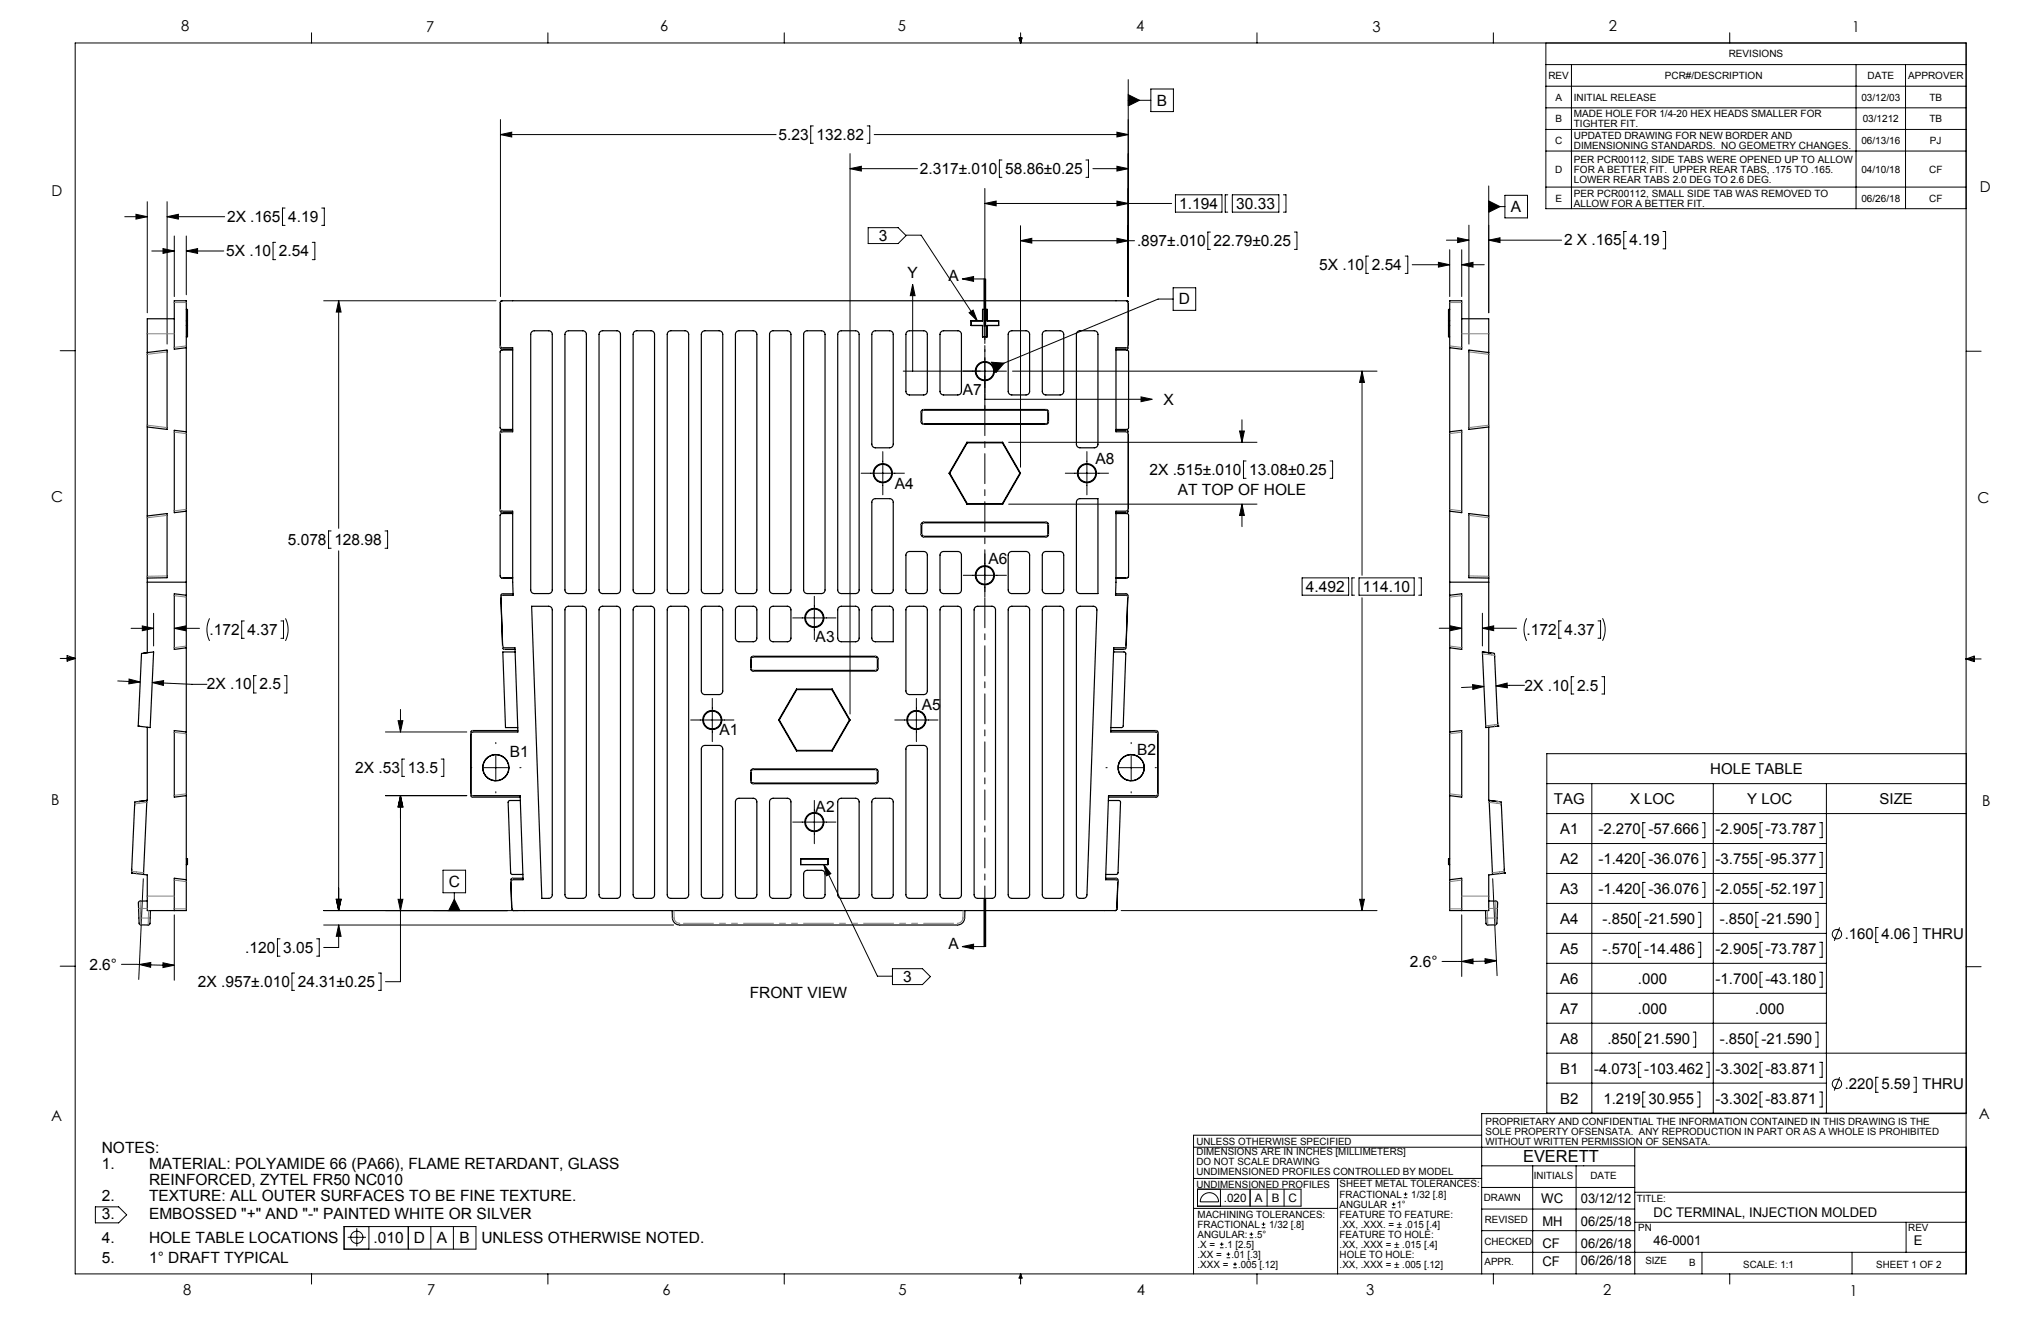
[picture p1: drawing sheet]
<svg xmlns="http://www.w3.org/2000/svg" width="432mm" height="279mm" viewBox="0 0 432 279" stroke-linecap="round" stroke-linejoin="round" font-family="sans-serif">
<g fill="none" stroke="#000" stroke-width=".21">
<path d="M15.9 9.1h400.1v260.3h-400.1zM65.9 6.9v2.2M115.9 6.9v2.2M165.9 6.9v2.2M215.6 8h.6l-.3 1.1zM215.7 8l.2 1.1M215.9 6.9v2.2M216 8l-.1 1.1M238.7 16.8v45.9M243.5 18.8h4.8v4.8h-4.8zM265.9 6.9v2.2M315.9 6.9v2.2"/>
<path d="M327.1 9.1v35h88.9M327.1 13.7h88.9M327.1 18.2h88.9M332.5 13.7v30.4M365.9 6.9v2.2M392.7 13.7v30.4M403.1 13.7v30.4M105.9 25.3v37.4M105.9 28.5h58.3M105.9 28.5l2.4-.5v1zM172.1 26.6h-.6v3.7h.6M179.8 35.7l2.4-.5v1z"/>
<path d="M179.8 32.5v118.5M179.8 35.7h14.3M183.5 26.6h.5v3.7h-.5M184.9 28.5h53.8M208.4 39.9v32.8M212 33.8h-.6v3.7h.6M229.7 33.8h.6v3.7h-.6M231.2 35.7h7.5M236.3 28l2.4 .5-2.4 .5zM236.3 35.2l2.4 .5-2.4 .5zM238.7 20l2.4 1.2-2.4 1.2zM238.7 21.2h4.8"/>
<path d="M315 39.3v26.9M327.1 22.8h88.9M327.1 27.4h88.9M327.1 32h88.9M327.1 39.6h88.9M26.4 45.8h4.8M28.8 45.3l2.4 .5-2.4 .5zM31.2 42.7v23.5M32.1 53.1h4.8M34.5 52.6l2.4 .5-2.4 .5zM35.3 42.7v30.1M35.3 45.8h12.2"/>
<path d="M35.3 45.8l2.4-.5v1zM36.9 49.9v12.8M39.4 49.9v12.4M39.4 53.1h7.9M39.4 53.1l2.4-.5v1zM58.3 51.3h-.5v3.6h.5M60.3 44h-.5v3.7h.5M66.1 51.3h.5v3.6h-.5M68.1 44h.5v3.7h-.5M183.7 48.2h6.3l1.7 1.6-1.7 1.7h-6.3zM191.7 49.7h3.2l11.9 18.2M203.6 59l2.4-.5v1z"/>
<path d="M203.6 59h4.8M208.2 59v10M208.4 43h39.5M208.4 43l2.3-.5v1zM208.5 59v10M215.9 50.9l2.4-.5v1zM215.9 47.7v51.1M215.9 50.9h24.1M236.3 50.4l2.4 .5-2.4 .5zM236.3 42.5l2.4 .5-2.4 .5zM248.7 41.2h9.8v3.7h-9.8zM256.1 49.1h-.6v3.6h.6"/>
<path d="M259.8 41.2h-.6v3.7h.6M260.7 41.2h9.9v3.7h-9.9zM271.5 41.2h.6v3.7h-.6M273.8 49.1h.6v3.6h-.6M289.5 54.2h-.5v3.6h.5M297.3 54.2h.5v3.6h-.5M298.8 56h7.9M304.3 55.5l2.4 .5-2.4 .5zM306 50.8h4.8M306.7 52.8v9.9M308.4 50.3l2.4 .5-2.4 .5zM309.2 56l2.4-.5v1z"/>
<path d="M309.2 52.8v9.9M309.2 56h4.8M310.8 47.6v25.2M315 50.8l2.3-.5v1zM315 50.8h15.4M315 42.5l2.3 1.2-2.3 1.2zM315 43.7h3.4M318.4 41.3h4.8v4.8h-4.8zM344.1 49h-.6v3.6h.6M351.8 49h.6v3.6h-.6M12.7 74.2h3.2M68.5 63.6h36.4"/>
<path d="M71.7 63.6l.5 2.4h-1.1zM71.7 63.6v48.1M193.1 62.5v16M193.1 60.1l.5 2.4h-1zM205 66.1l.9-.5 .9 2.3zM208.4 73.9v12.6M209.8 76.6l2.6 .2-1.7 2zM212.9 78.5h-21.8M214.2 78.5h77.1M248.2 63.3h-3.2l-34.8 14.4M248.2 60.9h4.8v4.7h-4.8zM288.2 78.5v43.2"/>
<path d="M288.2 78.5l.5 2.4h-1.1zM416 74.3h3.1M186.8 95.5v9.2M208.4 84.5h33M213.4 93.5h52.5M229.9 95.5v9.2M241.4 83.9l2.4 .6-2.4 .5zM262.2 91.2h1.1l-.5 2.3zM262.8 88.8v4.7M263.6 97.5h-.5v3.7h.5M281.4 97.5h.5v3.7h-.5M70.1 112.3h-.6v3.7h.6"/>
<path d="M71.7 116.5v76.1M81.5 112.3h.5v3.7h-.5M182.2 100.1h9.1M208.4 117.1v9.2M213.4 106.6h52.5M225.4 100.1h9.1M262.8 106.6v4.8M262.8 106.6l.5 2.4h-1.1zM12.7 139.3h3.2M14.2 139l1.7 .3M14.2 138.7l1.7 .6-1.7 .5zM15.9 139.3l-1.7 .2"/>
<path d="M27.7 132.9h4.8M30.1 132.4l2.4 .5-2.4 .5zM32.5 129.7v6.9M36.9 132.9h5.3M36.9 132.9l2.4-.5v1zM44.3 130.8a5.3 5.3 0 0 0 0 4.8M51.7 131.3h-.6v3.7h.6M59.4 131.3h.6v3.7h-.6M60.4 130.8a5.3 5.3 0 0 1 0 4.8M167.7 130.7h9.2M172.3 126.1v9.2M203.8 121.7h9.1"/>
<path d="M275.5 122.2h9.8v3.7h-9.8zM286.6 122.2h-.6v3.7h.6M287.5 122.2h11.7v3.7h-11.7zM288.2 126.4v66.2M300.1 122.2h.6v3.7h-.6M304.5 132.9h4.7M306.9 132.4l2.3 .5-2.3 .5zM313.6 129.7v6.9M313.6 132.9h7.3M313.6 132.9l2.4-.5v1zM323 130.8a5.3 5.3 0 0 0 0 4.7M330.3 131.3h-.5v3.7h.5"/>
<path d="M338.1 131.3h.5v3.7h-.5M339 130.8a5.3 5.3 0 0 1 0 4.7M416 139.4h3.1M416 139.4l1.7-.6v1.1zM416 139.4l1.7 .2M417.7 139.1l-1.7 .3M24.9 144l4.8 .2M27.3 143.6l2.4 .6-2.4 .4zM32.2 144.4l2.4-.4v1zM32.2 144.4l11.6 .3M54.2 142.9h-.5v3.7h.5M60.1 142.9h.6v3.7h-.6"/>
<path d="M81.6 154.8h17.1M84.2 152.4h1l-.5 2.4zM84.7 150.1v4.7M104.9 157v.3M104.9 159.8v5.1M146.1 152.3h9.2M150.7 147.7v9.2M189.3 152.3h9.1M193.9 147.7v9.2M239.3 157v.3M239.3 159.8v5.1M311.5 144.8l2.5 .4-2.4 .6z"/>
<path d="M314 145.2l-4.8 .2M316.5 145.1l2.4-.6v1zM322.5 145l-6 .1M327.2 159.4h88.8v76h-88.8zM333 143.1h-.6v3.7h.6M338.9 143.1h.5v3.7h-.5M81.6 168.3h17.1M84.7 168.3l.5 2.4h-1zM84.7 168.3v39.3h-3.1M85.6 160.5h-.6v3.7h.6M93.3 160.5h.6v3.7h-.6M99.6 162.4h.2"/>
<path d="M102.4 162.4h5M104.9 167.4v.3M110 162.4h.2M167.7 173.9h9.2M172.3 169.3v9.1M234 162.4h.2M236.8 162.4h5.1M239.3 167.4v.3M244.4 162.4h.2M327.2 165.7h88.8M327.2 178.4h59.2M327.2 172.1h88.8"/>
<path d="M336.8 165.7v69.7M348.1 174h-.6v3.2h.6M360.2 174h.5v3.2h-.5M362.5 165.7v69.7M372.9 174h-.5v3.2h.5M385 174h.5v3.2h-.5M386.4 165.7v69.7M30.3 185.9l-.9 21.3M36.9 193.5v13.8M59.2 198.6h-.5v3.6h.5M67 198.6h.5v3.6h-.5M68.5 195.6h74"/>
<path d="M71.1 190.2h1.1l-.5 2.4zM71.7 195.6l.5 2.4h-1.1zM71.7 195.6v4.8h-3.2M84.2 190.2h1l-.5 2.4zM93.7 184.1h4.8v4.7h-4.8zM96.1 190.2l1.2 2.4h-2.4zM96.1 188.8v3.8M109.6 192.6h-41.1M174.3 182.9l11.3 23.6h3.2M174.3 182.9l1.5 1.9-.9 .4zM208.2 190.2v10M208.4 190.2v10h-4.8"/>
<path d="M208.5 190.2v10zM237.2 192.6h54.1M287.6 190.2h1.1l-.5 2.4zM309.2 193.5v13M315.8 185.9l.9 20.5M327.2 184.7h59.2M327.2 191.1h59.2M327.2 197.4h59.2M347.2 193h-.5v3.1h.5M347.2 199.3h-.5v3.2h.5M348.1 180.3h-.6v3.2h.6M348.1 186.6h-.6v3.2h.6"/>
<path d="M359.3 193h.5v3.1h-.5M359.3 199.3h.5v3.2h-.5M360.2 180.3h.5v3.2h-.5M360.2 186.6h.5v3.2h-.5M372 193h-.5v3.1h.5M372.9 180.3h-.5v3.2h.5M372.9 186.6h-.5v3.2h.5M372.9 199.3h-.5v3.2h.5M384.1 193h.5v3.1h-.5M385 180.3h.5v3.2h-.5M385 186.6h.5v3.2h-.5M385 199.3h.5v3.2h-.5"/>
<path d="M389.2 196.2l-1.1 2.8M397.4 196.2h-.6v3.2h.6M404.9 196.2h.5v3.2h-.5M12.7 204.4h3.2M25.7 204h3.8M29.5 204l2.4-.4v1zM29.5 204l7.4 .2M34.5 203.6l2.4 .6-2.4 .4zM62.3 205.8h-.5v3.7h.5M80.1 205.8h.5v3.7h-.5M188.8 204.9h6.4l1.6 1.7-1.6 1.6h-6.4zM203.6 200.2l2.4-.5v1z"/>
<path d="M305.1 203.4h4.1M309.2 203.4l2.4-.6v1zM314.2 202.8l2.4 .4-2.4 .6zM316.6 203.2l-7.4 .2M327.2 203.8h59.2M327.2 210.1h59.2M327.2 216.4h59.2M347.2 218.3h-.5v3.2h.5M358.2 218.3h.5v3.2h-.5M372 218.3h-.5v3.2h.5M372.9 205.6h-.5v3.2h.5M384.1 218.3h.5v3.2h-.5"/>
<path d="M385 205.6h.5v3.2h-.5M416 204.5h3.1M327.2 222.8h88.8M327.2 229.1h59.2M347.2 224.7h-.5v3.2h.5M348.1 231h-.6v3.1h.6M359.1 231h.5v3.1h-.5M361 224.7h.6v3.2h-.6M372.9 224.7h-.5v3.2h.5M372.9 231h-.5v3.1h.5M385 224.7h.5v3.2h-.5M385 231h.5v3.1h-.5"/>
<path d="M389.2 227.8l-1.1 2.9M397.4 227.9h-.6v3.1h.6M404.9 227.9h.5v3.1h-.5M416 235.5h-102.5v33.9M20.2 255.3h4.9l1.7 1.6-1.7 1.7h-4.9zM72.8 259.4h27.9v4.8h-27.9zM75.5 259.8v3.8M78 259.4v4.8M86.4 259.4v4.8M91.1 259.4v4.8M95.9 259.4v4.8M252.5 242.6h163.5"/>
<path d="M252.5 249.2h61M252.5 255.6h30.5M253.3 251.5h22v3.6h-22zM254.6 252.8a1.94 1.94 0 0 1 2.1-.4 1.94 1.94 0 0 1 1.1 1.8h-3.9a1.94 1.94 0 0 1 .7-1.4zM258.2 251.5v3.6M264.5 251.5v3.6M266.9 259.7h.8M266.9 258.9h.8M267.3 258.5v.8M268.1 251.5v3.6M271.7 251.5v3.6M283 249.2v20.2"/>
<path d="M294.5 255.4h.7M294.5 254.7h.7M294.8 254.3v.8M297 253.3h.7M297 252.6h.7M297.4 252.2v.7M313.5 251.2h32.4M313.5 246.6h32.4M313.5 240.1h-61v29.3M313.5 255.7h32.4M324.3 246.6v22.8M333.4 246.6v22.8"/>
<path d="M345.9 242.6v26.8M345.9 258.5h70.1M345.9 252.2h70.1M403.3 258.5v6.4M65.9 269.4v2.2M73.6 261.7h3.8M115.9 269.4v2.2M165.9 269.4v2.2M215.9 269.4v2.2M215.9 269.4l.3 .9h-.6zM258.1 263.9h.7M258.1 263.2h.7"/>
<path d="M258.5 262.8v.7M259.5 266h.8M259.5 265.3h.8M259.9 264.9v.7M260.9 268.1h.8M260.9 267.4h.8M261.3 267v.8M264.4 261.8h.7M264.4 261h.7M264.7 260.7v.7M265.9 269.4v2.2M313.5 264.9h102.5"/>
<path d="M313.5 260.3h32.4M315.9 269.4v2.2M360.1 264.9v4.5M365.9 269.4v2.2M391.8 264.9v4.5"/>
<circle cx="388.6" cy="197.6" r=".99"/>
<circle cx="388.6" cy="229.3" r=".99"/>
<circle cx="75.5" cy="261.7" r="1.29"/>
</g>
<path d="M208.4 59v141.2" fill="none" stroke="#000" stroke-width=".21" stroke-dasharray="6.3 1.3 1.3 1.3" stroke-dashoffset="3.7"/>
<g fill="#000">
<path d="M105.9 28.5l2.4-.5v1zM236.3 28l2.4 .5-2.4 .5zM71.1 190.2h1.1l-.5 2.4zM71.7 63.6l.5 2.4h-1.1zM71.1 190.2h1.1l-.5 2.4zM71.7 195.6l.5 2.4h-1.1zM84.7 168.3l.5 2.4h-1zM84.2 152.4h1l-.5 2.4zM84.2 190.2h1l-.5 2.4zM84.7 168.3l.5 2.4h-1zM236.3 50.4l2.4 .5-2.4 .5zM215.9 50.9l2.4-.5v1zM179.8 35.7l2.4-.5v1zM236.3 35.2l2.4 .5-2.4 .5zM262.8 106.6l.5 2.4h-1.1zM262.2 91.2h1.1l-.5 2.3zM208.4 43l2.3-.5v1zM236.3 42.5l2.4 .5-2.4 .5zM287.6 190.2h1.1l-.5 2.4zM288.2 78.5l.5 2.4h-1.1zM34.5 52.6l2.4 .5-2.4 .5zM39.4 53.1l2.4-.5v1zM28.8 45.3l2.4 .5-2.4 .5zM35.3 45.8l2.4-.5v1zM29.5 204l2.4-.4v1zM34.5 203.6l2.4 .6-2.4 .4zM36.9 132.9l2.4-.5v1zM30.1 132.4l2.4 .5-2.4 .5zM27.3 143.6l2.4 .6-2.4 .4zM32.2 144.4l2.4-.4v1zM304.3 55.5l2.4 .5-2.4 .5zM309.2 56l2.4-.5v1zM315 50.8l2.3-.5v1zM308.4 50.3l2.4 .5-2.4 .5zM309.2 203.4l2.4-.6v1zM314.2 202.8l2.4 .4-2.4 .6zM306.9 132.4l2.3 .5-2.3 .5zM313.6 132.9l2.4-.5v1zM311.5 144.8l2.5 .4-2.4 .6zM316.5 145.1l2.4-.6v1z"/>
<path d="M203.6 59l2.4-.5v1zM203.6 200.2l2.4-.5v1zM238.7 20l2.4 1.2-2.4 1.2zM96.1 190.2l1.2 2.4h-2.4zM209.8 76.6l2.6 .2-1.7 2zM315 42.5l2.3 1.2-2.3 1.2z"/>
<path d="M174.3 182.9l1.5 1.9-.9 .4zM205 66.1l.9-.5 .9 2.3zM241.4 83.9l2.4 .6-2.4 .5zM193.1 60.1l.5 2.4h-1z"/>
</g>
<g fill="none" stroke="#000" stroke-width=".25">
<path d="M31.2 74.6v15.7M31.2 74.6l4.1-.6v16.8l-4.1-.5M36.9 63.6h2.5v9.9l-2.5 .4zM36.9 67.4h-5.7v7.2M39.4 73.5v17.8M39.4 65.4h.3v5.8h-.3M39.4 67.9h.3M39.7 68.8h-.3M106.2 63.6l-.3 .1-.1 .3v9.5l.3 .4h2.4M108.5 74l-2.4 .1-.3 .3v16.1l.3 .3h2.4M112.5 70.2l.5-.2h3.1a.76 .76 0 0 1 .7 .7v54.1a.76 .76 0 0 1-.7 .7h-3.1a.76 .76 0 0 1-.7-.7v-54.1zM119.7 70.2l.6-.2h3a.76 .76 0 0 1 .8 .7v54.1a.76 .76 0 0 1-.8 .7h-3a.76 .76 0 0 1-.8-.7v-54.1z"/>
<path d="M127 70.2l.5-.2h3a.76 .76 0 0 1 .8 .7v54.1a.76 .76 0 0 1-.8 .7h-3a.76 .76 0 0 1-.8-.7v-54.1zM134.2 70.2l.5-.2h3a.76 .76 0 0 1 .8 .7v54.1a.76 .76 0 0 1-.8 .7h-3a.76 .76 0 0 1-.8-.7v-54.1zM141.4 70.2l.5-.2h3a.76 .76 0 0 1 .8 .7v54.1a.76 .76 0 0 1-.8 .7h-3a.76 .76 0 0 1-.7-.7v-54.1zM148.6 70.2l.5-.2h3a.76 .76 0 0 1 .8 .7v54.1a.76 .76 0 0 1-.8 .7h-3a.76 .76 0 0 1-.7-.7v-54.1zM155.8 70.2l.6-.2h3a.76 .76 0 0 1 .7 .7v54.1a.76 .76 0 0 1-.7 .7h-3a.76 .76 0 0 1-.8-.7v-54.1zM163 70.2l.6-.2h3a.76 .76 0 0 1 .7 .7v54.1a.76 .76 0 0 1-.7 .7h-3a.76 .76 0 0 1-.8-.7v-54.1zM170.2 70.2l.6-.2h3a.76 .76 0 0 1 .7 .7v54.1a.76 .76 0 0 1-.7 .7h-3a.76 .76 0 0 1-.8-.7v-54.1zM177.5 70.2l.5-.2h3a.76 .76 0 0 1 .8 .7v54.1a.76 .76 0 0 1-.8 .7h-3a.76 .76 0 0 1-.8-.7v-54.1zM184.7 70.2l.5-.2h3a.76 .76 0 0 1 .8 .7v23.2a.76 .76 0 0 1-.8 .8h-3a.76 .76 0 0 1-.8-.8v-23.2zM191.9 70.2l.5-.2h3a.76 .76 0 0 1 .8 .7v12.1a.76 .76 0 0 1-.8 .7h-3a.76 .76 0 0 1-.7-.7v-12.1zM199.1 70.2l.5-.2h3a.76 .76 0 0 1 .8 .7v12.1a.76 .76 0 0 1-.8 .7h-3a.76 .76 0 0 1-.7-.7v-12.1zM205.5 67.9h2.4"/>
<path d="M205.5 67.9v.9M205.5 67.9h.1M205.5 68.8h.1M207.9 65.4h.9M207.9 65.4h.1M207.9 71.2h.9M207.9 65.4v2.5M207.9 67.9h.1M207.9 68.8h-2.4M207.9 68.8v2.4M207.9 68.8h.1M207.9 71.2h.1"/>
<path d="M208.8 68.8h.1M208.8 68.8h2.5M208.8 68.8v2.4M208.8 71.2h.1M208.8 67.9h.1M208.8 65.4v2.5M208.8 65.4h.1M211.3 68.8h.1M211.3 67.9v.9M211.3 67.9h.1M211.3 67.9h-2.5M213.5 70.2l.6-.2h3a.76 .76 0 0 1 .7 .7v12.1a.76 .76 0 0 1-.7 .7h-3a.76 .76 0 0 1-.8-.7v-12.1z"/>
<path d="M220.7 70.2l.6-.2h3a.76 .76 0 0 1 .7 .7v12.1a.76 .76 0 0 1-.7 .7h-3a.76 .76 0 0 1-.8-.7v-12.1zM227.9 70.2l.6-.2h3a.76 .76 0 0 1 .8 .7v23.2a.76 .76 0 0 1-.8 .8h-3a.76 .76 0 0 1-.8-.8v-23.2zM236.1 74l2.4 .1 .3 .3v16.1l-.3 .3h-2.4M238.3 63.6l.3 .1 .1 .3v9.2l-.3 .3h-2.3v17.8h2.3l.3 .3v16.1l-.3 .4h-2.3l-.1 17.8h2.3l.3 .3-.4 10.4-.3 .4h-2.3l-.6 17.8h9.5l.4 .2v12.9l-.1 .3-.3 .1h-10l-.6 17.8h2.3l.3 .4M238.3 63.6h-132l-.3 .1-.1 .3v9.2l.3 .3h2.3v17.8h-2.3l-.3 .4v16.1l.3 .3h2.3l.1 17.8h-2.3l-.3 .3 .3 10.4 .4 .4h2.2l.7 17.8h-9.6l-.3 .2-.1 12.9 .1 .3 .3 .1h10l.7 17.8h-2.3l-.3 .2 .2 5.9M238.3 63.6l.3 .1 .1 .3v9.5l-.3 .4h-2.3M306.5 68.8h.2M306.7 63.6h2.5v10.3l-2.5-.4zM306.7 73.5v17.8M306.7 65.4h-.2v5.8h.2M306.7 67.9h-.2M309.2 67.4h5.8v7.2"/>
<path d="M315 74.6v15.7M315 74.6l-4.2-.6v16.8l4.2-.5M31.2 90.3v18.8M39.4 91.3l-2.5-.3v17.4l2.5-.3M39.4 91.3v16.8M108.5 91h-2.4l-.3 .4v16.7l.3 .3h2.4M195 86.8l.4-.2h25.9l.3 .1 .2 .3v2.2l-.1 .4-.4 .1h-25.9l-.4-.1-.1-.3v-2.2zM195.1 86.9l.3-.1h25.9l.4 .3v2.1l-.1 .3-.3 .1h-25.9l-.3-.1-.1-.3zM204.6 93.5h7.5M204.6 93.5l-3.8 6.6M204.6 93.5v.2M204.6 93.7l-3.7 6.4"/>
<path d="M204.6 93.7h7.5M212.1 93.7l3.7 6.4M212.1 93.5l3.8 6.6M212.1 93.5v.2M236.1 91h2.3l.3 .4v16.7l-.3 .3h-2.3M306.7 91.3l2.5-.3v17.4l-2.5-.3M306.7 91.3v16.8M315 90.3v18.8M31.2 109.1v13.2M31.2 109.1l4.1-.5v13.6l-4.1 .1M39.4 108.1v17.8M108.5 108.6h-2.4l-.3 .4v12.9l.3 .3h2.4"/>
<path d="M184.7 105.7l.5-.2h3a.76 .76 0 0 1 .8 .7v18.6a.76 .76 0 0 1-.8 .7h-3a.76 .76 0 0 1-.8-.7v-18.6zM191.9 116.9l.5-.3h3a.76 .76 0 0 1 .8 .8v7.4a.76 .76 0 0 1-.8 .7h-3a.76 .76 0 0 1-.7-.7v-7.4zM195 110.6l.4-.2h25.9l.3 .1 .2 .4v2.1l-.1 .4-.4 .2h-25.9l-.4-.2-.1-.3v-2.1zM195.1 110.7l.3-.1h25.9l.4 .3v2.1l-.1 .3-.3 .1h-25.9l-.3-.1-.1-.3zM199.1 116.9l.5-.3h3a.76 .76 0 0 1 .8 .8v7.4a.76 .76 0 0 1-.8 .7h-3a.76 .76 0 0 1-.7-.7v-7.4zM200.8 100.1l3.8 6.5M200.8 100.1h.1M200.9 100.1l3.7 6.4M204.6 106.6h7.5M204.6 106.5v.1M204.6 106.5h7.5M212.1 106.5v.1"/>
<path d="M213.5 116.9l.6-.3h3a.76 .76 0 0 1 .7 .8v7.4a.76 .76 0 0 1-.7 .7h-3a.76 .76 0 0 1-.8-.7v-7.4zM215.8 100.1h.1M215.8 100.1l-3.7 6.4M215.9 100.1l-3.8 6.5M220.7 116.9l.6-.3h3a.76 .76 0 0 1 .7 .8v7.4a.76 .76 0 0 1-.7 .7h-3a.76 .76 0 0 1-.8-.7v-7.4zM227.9 105.7l.6-.2h3.8v20h-3.8a.76 .76 0 0 1-.8-.7v-18.6zM236.1 108.6h2.4l.3 .4v12.9l-.4 .3h-2.3M306.7 108.1v17.8M315 109.1v13.2M315 109.1l-4.2-.5v13.6l4.2 .1M30.5 138.1h.1M31.2 122.3v15.7l-.7 .1"/>
<path d="M31.2 123.1h8.2M32.5 137.9l-.7 16-2.6-.3M32.5 137.9l-2.6 .3-.7 15.4M32.5 137.9h.1M39.4 125.9l-2.5-.3v11.8l2.5-.4M39.4 125.9v11.1M39.4 137v17.8M105.9 122.1l.4 .2h2.2M108.6 125.6h-2.3l-.3 .3 .3 11.1 .3 .4h2.4M109 137.9h-2.6l.5 16h2.6M112.5 128.2h3.6a.76 .76 0 0 1 .7 .8v60.2a.76 .76 0 0 1-.7 .8h-1.5zM119.7 128.5l.6-.3h3a.76 .76 0 0 1 .8 .8v60.2a.76 .76 0 0 1-.8 .8h-3a.76 .76 0 0 1-.8-.8v-60.2z"/>
<path d="M127 128.5l.5-.3h3a.76 .76 0 0 1 .8 .8v60.2a.76 .76 0 0 1-.8 .8h-3a.76 .76 0 0 1-.8-.8v-60.2zM134.2 128.5l.5-.3h3a.76 .76 0 0 1 .8 .8v60.2a.76 .76 0 0 1-.8 .8h-3a.76 .76 0 0 1-.8-.8v-60.2zM141.4 128.5l.5-.3h3a.76 .76 0 0 1 .8 .8v60.2a.76 .76 0 0 1-.8 .8h-3a.76 .76 0 0 1-.7-.8v-60.2zM148.6 128.5l.5-.3h3a.76 .76 0 0 1 .8 .8v17.1a.76 .76 0 0 1-.8 .8h-3a.76 .76 0 0 1-.7-.8v-17.1zM155.8 128.5l.6-.3h3a.76 .76 0 0 1 .7 .8v6a.76 .76 0 0 1-.7 .7h-3a.76 .76 0 0 1-.8-.7v-6zM159 139l.3-.2h25.9l.3 .1 .3 .3v2.2l-.2 .4-.4 .1h-25.9l-.3-.1-.2-.3v-2.2zM159.1 139.1l.2-.1h25.9l.4 .3v2.1l-.1 .3-.3 .1h-25.9l-.2-.1-.2-.3zM163 128.5l.6-.3h3a.76 .76 0 0 1 .7 .8v6a.76 .76 0 0 1-.7 .7h-3a.76 .76 0 0 1-.8-.7v-6zM177.5 128.5l.5-.3h3a.76 .76 0 0 1 .8 .8v6a.76 .76 0 0 1-.8 .7h-3a.76 .76 0 0 1-.8-.7v-6zM184.7 128.5l.5-.3h3a.76 .76 0 0 1 .8 .8v6.7h-3.8a.76 .76 0 0 1-.8-.7v-6zM191.9 128.5l.5-.3h3a.76 .76 0 0 1 .8 .8v17.1a.76 .76 0 0 1-.8 .8h-3a.76 .76 0 0 1-.7-.8v-17.1zM199.1 128.5l.5-.3h3a.76 .76 0 0 1 .8 .8v60.2a.76 .76 0 0 1-.8 .8h-3a.76 .76 0 0 1-.7-.8v-60.2z"/>
<path d="M206.3 128.5l.5-.3h3.1a.76 .76 0 0 1 .7 .8v60.2a.76 .76 0 0 1-.7 .8h-3.1a.76 .76 0 0 1-.7-.8v-60.2zM213.5 128.5l.6-.3h3a.76 .76 0 0 1 .7 .8v60.2a.76 .76 0 0 1-.7 .8h-3a.76 .76 0 0 1-.8-.8v-60.2zM220.7 128.5l.6-.3h3a.76 .76 0 0 1 .7 .8v60.2a.76 .76 0 0 1-.7 .8h-3a.76 .76 0 0 1-.8-.8v-60.2zM227.9 128.5l.6-.3h2.8a.76 .76 0 0 1 .8 .8l-2.1 60.3a.76 .76 0 0 1-.8 .7h-.7a.76 .76 0 0 1-.8-.8v-60.2zM235.6 137.9h2.3l.3 .4-.6 15.3-.3 .3h-2.3M236 125.6h2.3l.3 .4-.4 11.1-.3 .3h-2.3M238.7 122.1l-.4 .2h-2.2M306.7 125.9l2.5-.3v11.8l-2.5-.4M306.7 125.9v11.1M306.7 123.1h8.3M306.7 137v17.8M313.6 137.9l1.4 .2"/>
<path d="M313.6 137.9l.7 16 1.9-.2M313.6 137.9l2 .2M315 122.3v15.8M315 138l.6 .1M315.6 138.1l.6 .1 .7 15.4M315.6 138.1h.1M29.2 153.6h.1M29.9 153.7h.1M31.2 153.8v15.5l-1.8 .2M39.4 154.8v13.5M39.4 154.8l-2.5-.3v14.1l2.5-.3M109.6 154.5h-9.6l-.3 .2-.1 13.5 .1 .3 .3 .1h10.1"/>
<path d="M148.6 157.9l.5-.2h3a.76 .76 0 0 1 .8 .7v30.8a.76 .76 0 0 1-.8 .8h-3a.76 .76 0 0 1-.7-.8v-30.8zM164.7 152.3l3.8 6.5M164.7 152.3h.2M164.9 152.3l3.7 6.4M168.5 158.8h7.6M168.5 145.7h7.6M168.5 145.7l-3.8 6.6M168.5 145.7l.1 .2M168.6 145.9l-3.7 6.4M168.6 145.9h7.4M168.6 158.7l-.1 .1M168.6 158.7h7.4"/>
<path d="M176 145.9l3.7 6.4M176 158.7l.1 .1M176.1 145.7l3.7 6.6M176.1 145.7l-.1 .2M179.7 152.3h.1M179.7 152.3l-3.7 6.4M179.8 152.3l-3.7 6.5M191.9 157.9l.5-.2h3a.76 .76 0 0 1 .8 .7v30.8a.76 .76 0 0 1-.8 .8h-3a.76 .76 0 0 1-.7-.8v-30.8zM235 154.5h9.6l.3 .2 .1 13.5-.1 .3-.3 .1h-10.1M306.7 154.8l2.5-.3v14.1l-2.5-.3M306.7 154.8v13.5M315 153.8v15.5l1.7 .2"/>
<path d="M316.2 153.7h.1M316.8 152.8l.1 .3M316.9 153.6l-.7 .1M316.9 153.6h.1M29.4 169.5l1.8-.2h-.2l-.6 15.7M29.4 169.5l-.9 .1-.7 15M29.4 169.5h.1M39.4 168.3v17.8M110.1 169.3h-2.3l-.3 .4 .5 14.9 .3 .4h2.3M155.8 169.1l.6-.3h3a.76 .76 0 0 1 .7 .8v19.6a.76 .76 0 0 1-.7 .8h-3a.76 .76 0 0 1-.8-.8v-19.6zM159 162.8l.3-.2h25.9l.3 .1 .3 .4v2.1l-.2 .4-.4 .2h-25.9l-.3-.2-.2-.3v-2.1zM159.1 162.9l.2-.1h25.9l.4 .3v2.1l-.1 .3-.3 .1h-25.9l-.2-.1-.2-.3z"/>
<path d="M163 169.1l.6-.3h3a.76 .76 0 0 1 .7 .8v19.6a.76 .76 0 0 1-.7 .8h-3a.76 .76 0 0 1-.8-.8v-19.6zM177.5 169.1l.5-.3h3a.76 .76 0 0 1 .8 .8v19.6a.76 .76 0 0 1-.8 .8h-3a.76 .76 0 0 1-.8-.8v-19.6zM184.7 169.1l.5-.3h3a.76 .76 0 0 1 .8 .8v19.6a.76 .76 0 0 1-.8 .8h-3a.76 .76 0 0 1-.8-.8v-19.6zM234.5 169.3h2.2l.4 .4-.6 15-.3 .3h-2.3M306.7 168.3v17.8M315 169.3l1.7 .2M315 169.3l.8 15.7M316.7 169.5l.9 .1 .7 15M316.7 169.5h.1M27.8 184.6l1 .2M27.8 184.6h.1M27.9 183.9v.3"/>
<path d="M28.8 184.8h.1M28.8 184.8l1.6 .2M30.4 185l.8 .1v7.5h8.2v-6.5M31.2 190.6h-1.6l-.3 .2 .1 4.5 .2 .3h1.8l.3-.1 .1-2.9M39.4 186.1l-2.5-.3v6.8M39.4 181.6l.3 .1v1.2h-.3M108.3 192.2l.1 .3 .2 .1M110.7 185.8h-2.3l-.3 .2 .2 6.2M142.2 192.6a2.86 2.86 0 0 0 .6 2.7l1 .3h58.8a1.53 1.53 0 0 0 1.5-1.4v-1.6M169.4 181.6h5.8M169.4 181.6v1.3M169.4 182.9h5.8"/>
<path d="M169.4 182.9h.1M170.2 184.3l.6-.2h3a.76 .76 0 0 1 .7 .7v4.4a.76 .76 0 0 1-.7 .8h-3a.76 .76 0 0 1-.8-.8v-4.4zM175.2 182.9h.1M175.2 181.6v1.3M233.9 185.8h2.3l.3 .2-.2 6.2-.3 .4h-127.3l-.3-.1-.1-.3M236.3 192.2l-.1 .3-.3 .1M306.7 186.1l2.5-.3v6.8M306.7 181.6l-.2 .1v1.2h.2M315 190.6h1.5l.3 .2-.1 4.5-.2 .3h-1.7l-.4-.1-.1-2.9M315.8 185l-.8 .1v7.5h-8.3v-6.5M317.3 184.8h.1M317.3 184.8l-1.5 .2"/>
<path d="M318.3 183.9v.3M318.3 184.6l-1 .2M318.3 184.6h.1"/>
<circle cx="208.4" cy="78.5" r="2.03"/>
<circle cx="208.4" cy="78.5" r="1.89"/>
<circle cx="186.8" cy="100.1" r="2.03"/>
<circle cx="186.8" cy="100.1" r="1.89"/>
<circle cx="229.9" cy="100.1" r="2.03"/>
<circle cx="229.9" cy="100.1" r="1.89"/>
<circle cx="172.3" cy="130.7" r="1.89"/>
<circle cx="172.3" cy="130.7" r="2.03"/>
<circle cx="208.4" cy="121.7" r="2.03"/>
<circle cx="208.4" cy="121.7" r="1.89"/>
<circle cx="150.7" cy="152.3" r="1.89"/>
<circle cx="150.7" cy="152.3" r="2.03"/>
<circle cx="193.9" cy="152.3" r="1.89"/>
<circle cx="193.9" cy="152.3" r="2.03"/>
<circle cx="104.9" cy="162.4" r="2.79"/>
<circle cx="104.9" cy="162.4" r="2.75"/>
<circle cx="172.3" cy="173.9" r="1.89"/>
<circle cx="172.3" cy="173.9" r="2.03"/>
<circle cx="239.3" cy="162.4" r="2.79"/>
<circle cx="239.3" cy="162.4" r="2.75"/>
</g>
<g fill="none" stroke="#808080" stroke-width=".21" stroke-dasharray="6.3 1.3 1.3 1.3 1.3 1.3">
<path d="M35.3 74.4l-4.1 .5M36.9 73.5l2.5-.3M36.9 70.6h-5.7M39.4 64h-2.5M105.8 73.5l.1-.3M105.9 64h-.1M106.3 73.5l-.1 .4M238.3 73.9v-.4M238.7 73.2v.3M238.7 64h.1M306.7 73.2l2.5 .3M309.2 64h-2.5"/>
<path d="M315 74.9l-4.2-.5M315 70.6h-5.8M31.2 89.9l4.1 .5M39.4 91.7l-2.5-.3M105.9 91.7l-.1-.3M106.2 91l.1 .3M194.9 87.1h.1M194.9 89.2h.1M195.4 89.7v-.1M195.4 86.6v.2M221.3 89.7v-.1M221.3 86.6v.2"/>
<path d="M221.8 89.2h-.1M221.8 87.1h-.1M238.3 91.3v-.3M238.7 91.4v.3M309.2 91.4l-2.5 .3M310.8 90.4l4.2-.5M35.3 109l-4.1 .5M36.9 108.1l2.5-.4M105.8 108.1l.1-.4M106.3 108.1l-.1 .3M194.9 111h.1M194.9 113h.1"/>
<path d="M195.4 110.4v.2M195.4 113.6v-.2M221.3 110.4v.2M221.3 113.6v-.2M221.8 113h-.1M221.8 111h-.1M238.3 108.4v-.3M238.7 107.7v.4M306.7 107.7l2.5 .4M315 109.5l-4.2-.5M31.2 121.9l4.1-.1M36.9 137l2.5-.4"/>
<path d="M39.4 126.3l-2.5-.3M106 126.3l-.1-.3M106.2 122.2l.1 .1M106.3 125.6l.1 .3M106.3 137v-.4M106.7 137v.4M158.8 139.3h.1M159.3 138.8v.2M185.2 138.8v.2M185.8 139.3h-.2M237.9 137.4l-.1-.4M238.2 125.9v-.3"/>
<path d="M238.2 136.6v.4M238.3 122.3l.1-.1M238.6 126v.3M306.7 136.6l2.5 .4M309.2 126l-2.5 .3M310.8 121.8l4.2 .1M315.6 138.5l-2-.2M315.6 138.1v.4M315.6 138.1h.1M316.2 138.6l-.6-.1M39.4 155.2l-2.5-.3M99.6 155.2v-.3"/>
<path d="M100 154.5v.3M158.8 141.4h.1M159.3 141.9v-.1M185.2 141.9v-.1M185.8 141.4h-.2M244.5 154.8l.1-.3M245 154.9l-.1 .3M309.2 154.9l-2.5 .3M314.3 153.5l1.8-.2M316.1 153.3l.8-.1M316.1 153.3l.1 .4M29.4 169.9v-.4"/>
<path d="M29.4 169.9l-.9 .1M31.1 169.7l-1.7 .2M36.9 168.2l2.5-.3M99.6 168.2v-.3M100 168.3v.3M158.8 163.2h.1M158.8 165.2h.1M159.3 162.6v.2M159.3 165.8v-.2M185.2 162.6v.2M185.2 165.8v-.2M185.8 165.2h-.2"/>
<path d="M185.8 163.2h-.2M244.6 168.6l-.1-.3M244.9 167.9l.1 .3M306.7 167.9l2.5 .3M316.7 169.9l-1.6-.2M316.7 169.5h.1M316.7 169.5v.4M317.6 170l-.9-.1M27.8 184.3l1.1 .1M28.8 184.8l.1-.4M28.9 184.4l1.5 .2M29.3 192.1h.4"/>
<path d="M29.4 194.2h.4M29.7 190.6v1.5M29.7 192.1l.1 2.1M29.8 194.2v1.4M31.2 189.5h5.7M31.2 192.1h-1.5M31.4 195.6v-1.4M31.4 194.2h-1.6M31.4 194.2v-1.6M31.8 194.2h-.4M36.9 192.2h2.5M39.4 186.5l-2.5-.3"/>
<path d="M108.1 186.5l-.1-.3M108.3 192.2h.1M108.4 185.8l.1 .3M142.6 192.6v1.6M142.6 194.2a1.15 1.15 0 0 0 1.2 1.1M142.6 194.2h-.3M143.8 195.3v.3M202.6 195.3a1.15 1.15 0 0 0 1.1-1.1M202.6 195.3v.3M203.7 194.2l.1-1.6M203.7 194.2h.4M236.1 186.1v-.3"/>
<path d="M236.3 192.2h.1M236.5 186.2v.3M306.7 192.2h2.5M309.2 186.2l-2.5 .3M309.2 189.5h5.8M314.3 194.2h.4M314.7 192.6v1.6M314.7 194.2l.1 1.4M314.7 194.2h1.7M315 192.1h1.4M315.7 184.6l1.5-.2M316.3 195.6l.1-1.4"/>
<path d="M316.4 194.2v-2.1M316.4 194.2h.3M316.4 192.1l.1-1.5M316.4 192.1h.4M317.2 184.4l1.1-.1M317.2 184.4l.1 .4"/>
</g>
<path d="M143.8 195.3h58.8" fill="none" stroke="#808080" stroke-width=".21" stroke-dasharray="6.3 1.3 1.3 1.3 1.3 1.3" stroke-dashoffset="-.8"/>
<text font-size="3.5" x="322.2" y="245.8">EVERETT</text>
<g font-size="3.3">
<text x="244.8" y="22.3">B</text>
<text x="164.7" y="29.6">5.23</text>
<text x="172.8" y="29.6">132.82</text>
<text x="194.6" y="36.8">2.317±.010</text>
<text x="212.7" y="36.8">58.86±0.25</text>
<text x="48" y="46.9">2X .165</text>
<text x="61" y="46.9">4.19</text>
<text x="249.5" y="44.1">1.194</text>
<text x="261.5" y="44.1">30.33</text>
<text x="319.7" y="44.8">A</text>
<text x="185.9" y="50.9">3</text>
<text x="240.5" y="52">.897±.010</text>
<text x="256.8" y="52">22.79±0.25</text>
<text x="330.9" y="51.9">2 X .165</text>
<text x="344.8" y="51.9">4.19</text>
<text x="47.9" y="54.2">5X .10</text>
<text x="59" y="54.2">2.54</text>
<text x="192" y="58.9">Y</text>
<text x="200.7" y="59.5">A</text>
<text x="279.1" y="57.1">5X .10</text>
<text x="290.2" y="57.1">2.54</text>
<text x="249.4" y="64.4">D</text>
<text x="203.7" y="83.5">A7</text>
<text x="246.2" y="85.6">X</text>
<text x="231.8" y="98.2">A8</text>
<text x="243.2" y="100.4">2X .515±.010</text>
<text x="264.3" y="100.4">13.08±0.25</text>
<text x="189.3" y="103.3">A4</text>
<text x="249.2" y="104.6">AT TOP OF HOLE</text>
<text x="60.9" y="115.2">5.078</text>
<text x="70.7" y="115.2">128.98</text>
<text x="209.1" y="119.2">A6</text>
<text x="276.3" y="125.2">4.492</text>
<text x="288.3" y="125.2">114.10</text>
<text x="44.3" y="134.3">.172</text>
<text x="52.4" y="134.3">4.37</text>
<text x="172.6" y="135.7">A3</text>
<text x="323" y="134.2">.172</text>
<text x="331" y="134.2">4.37</text>
<text x="43.8" y="145.8">2X .10</text>
<text x="54.9" y="145.8">2.5</text>
<text x="322.5" y="146">2X .10</text>
<text x="333.6" y="146">2.5</text>
<text x="152.2" y="155.6">A1</text>
<text x="195" y="150.1">A5</text>
<text x="107.8" y="160">B1</text>
<text x="240.6" y="159.6">B2</text>
<text x="75.1" y="163.5">2X .53</text>
<text x="86.3" y="163.5">13.5</text>
<text x="172.6" y="171.7">A2</text>
<text x="94.9" y="187.5">C</text>
<text x="51.9" y="201.5">.120</text>
<text x="59.9" y="201.5">3.05</text>
<text x="200.7" y="200.7">A</text>
<text x="18.9" y="205.1">2.6°</text>
<text x="41.9" y="208.7">2X .957±.010</text>
<text x="63" y="208.7">24.31±0.25</text>
<text x="191.1" y="207.7">3</text>
<text x="298.3" y="204.4">2.6°</text>
<text x="158.6" y="211">FRONT VIEW</text>
<text x="21.5" y="243.8">NOTES:</text>
<text x="21.5" y="247.2">1.</text>
<text x="31.5" y="247.2">MATERIAL: POLYAMIDE 66 (PA66), FLAME RETARDANT, GLASS</text>
<text x="31.5" y="250.6">REINFORCED, ZYTEL FR50 NC010</text>
<text x="21.5" y="254">2.</text>
<text x="21.5" y="257.9">3.</text>
<text x="31.5" y="254">TEXTURE: ALL OUTER SURFACES TO BE FINE TEXTURE.</text>
<text x="31.5" y="257.9">EMBOSSED &quot;+&quot; AND &quot;-&quot; PAINTED WHITE OR SILVER</text>
<text x="21.5" y="263">4.</text>
<text x="31.5" y="263">HOLE TABLE LOCATIONS</text>
<text x="79" y="262.9">.010</text>
<text x="87.6" y="262.9">D</text>
<text x="92.4" y="262.9">A</text>
<text x="97.2" y="262.9">B</text>
<text x="101.8" y="263">UNLESS OTHERWISE NOTED.</text>
<text x="21.5" y="267.1">5.</text>
<text x="31.5" y="267.1">1° DRAFT TYPICAL</text>
</g>
<g font-size="3.2">
<text x="38.3" y="6.7">8</text>
<text x="90.2" y="6.7">7</text>
<text x="139.7" y="6.5">6</text>
<text x="190" y="6.5">5</text>
<text x="240.4" y="6.5">4</text>
<text x="290.4" y="6.7">3</text>
<text x="340.4" y="6.5">2</text>
<text x="391.9" y="6.7">1</text>
<text x="10.9" y="41.6">D</text>
<text x="418.9" y="40.7">D</text>
<text x="10.8" y="106.3">C</text>
<text x="418.4" y="106.4">C</text>
<text x="361.8" y="163.8">HOLE TABLE</text>
<text x="10.8" y="170.2">B</text>
<text x="328.7" y="170.1">TAG</text>
<text x="344.9" y="170.1">X LOC</text>
<text x="369.7" y="170.1">Y LOC</text>
<text x="397.7" y="170.1">SIZE</text>
<text x="419.4" y="170.6">B</text>
<text x="330.1" y="176.5">A1</text>
<text x="338.2" y="176.5">-2.270</text>
<text x="348.7" y="176.5">-57.666</text>
<text x="363" y="176.5">-2.905</text>
<text x="373.5" y="176.5">-73.787</text>
<text x="330.1" y="182.8">A2</text>
<text x="338.2" y="182.8">-1.420</text>
<text x="348.7" y="182.8">-36.076</text>
<text x="363" y="182.8">-3.755</text>
<text x="373.5" y="182.8">-95.377</text>
<text x="330.1" y="189.1">A3</text>
<text x="338.2" y="189.1">-1.420</text>
<text x="348.7" y="189.1">-36.076</text>
<text x="363" y="189.1">-2.055</text>
<text x="373.5" y="189.1">-52.197</text>
<text x="330.1" y="195.4">A4</text>
<text x="339" y="195.4">-.850</text>
<text x="347.9" y="195.4">-21.590</text>
<text x="363.8" y="195.4">-.850</text>
<text x="372.7" y="195.4">-21.590</text>
<text x="330.1" y="201.8">A5</text>
<text x="339" y="201.8">-.570</text>
<text x="347.9" y="201.8">-14.486</text>
<text x="363" y="201.8">-2.905</text>
<text x="373.5" y="201.8">-73.787</text>
<text x="390.3" y="198.6">.160</text>
<text x="398" y="198.6">4.06</text>
<text x="406.7" y="198.6">THRU</text>
<text x="330.1" y="208.1">A6</text>
<text x="346.5" y="208.1">.000</text>
<text x="363" y="208.1">-1.700</text>
<text x="373.5" y="208.1">-43.180</text>
<text x="330.1" y="214.4">A7</text>
<text x="346.5" y="214.4">.000</text>
<text x="371.3" y="214.4">.000</text>
<text x="330.1" y="220.8">A8</text>
<text x="340.1" y="220.8">.850</text>
<text x="347.8" y="220.8">21.590</text>
<text x="363.8" y="220.8">-.850</text>
<text x="372.7" y="220.8">-21.590</text>
<text x="330.1" y="227.1">B1</text>
<text x="337.3" y="227.1">-4.073</text>
<text x="347.8" y="227.1">-103.462</text>
<text x="363" y="227.1">-3.302</text>
<text x="373.5" y="227.1">-83.871</text>
<text x="330.1" y="233.4">B2</text>
<text x="339.2" y="233.4">1.219</text>
<text x="348.7" y="233.4">30.955</text>
<text x="363" y="233.4">-3.302</text>
<text x="373.5" y="233.4">-83.871</text>
<text x="390.3" y="230.3">.220</text>
<text x="398" y="230.3">5.59</text>
<text x="406.7" y="230.3">THRU</text>
<text x="10.8" y="237.2">A</text>
<text x="418.6" y="236.8">A</text>
<text x="38.8" y="273.8">8</text>
<text x="90.4" y="273.8">7</text>
<text x="140.2" y="273.8">6</text>
<text x="190.1" y="273.9">5</text>
<text x="240.5" y="273.8">4</text>
<text x="289" y="273.9">3</text>
<text x="339.1" y="273.8">2</text>
<text x="391.4" y="274.1">1</text>
</g>
<g font-size="2.8">
<text x="326.1" y="254.5">WC</text>
<text x="334.5" y="254.5">03/12/12</text>
<text x="349.8" y="257.4">DC TERMINAL, INJECTION MOLDED</text>
<text x="326.3" y="259.3">MH</text>
<text x="334.5" y="259.3">06/25/18</text>
<text x="349.8" y="263.2">46-0001</text>
<text x="404.9" y="263.2">E</text>
<text x="326.3" y="264">CF</text>
<text x="326.3" y="267.8">CF</text>
<text x="334.5" y="267.6">06/26/18</text>
<text x="334.5" y="264">06/26/18</text>
</g>
<g font-size="2.5">
<text x="258.9" y="254.1">.020</text>
<text x="265.4" y="254.1">A</text>
<text x="269" y="254.1">B</text>
<text x="272.6" y="254.1">C</text>
</g>
<g font-size="2.1">
<text x="327.6" y="16.7">REV</text>
<text x="352.2" y="16.7">PCR#/DESCRIPTION</text>
<text x="365.7" y="12.2">REVISIONS</text>
<text x="395.1" y="16.7">DATE</text>
<text x="403.7" y="16.7">APPROVER</text>
<text x="329.1" y="21.3">A</text>
<text x="333" y="21.3">INITIAL RELEASE</text>
<text x="393.8" y="21.3">03/12/03</text>
<text x="408.2" y="21.3">TB</text>
<text x="329.1" y="25.9">B</text>
<text x="333" y="24.8">MADE HOLE FOR 1/4-20 HEX HEADS SMALLER FOR</text>
<text x="333" y="26.9">TIGHTER FIT.</text>
<text x="333" y="29.4">UPDATED DRAWING FOR NEW BORDER AND</text>
<text x="394.1" y="25.9">03/1212</text>
<text x="408.2" y="25.9">TB</text>
<text x="329" y="30.4">C</text>
<text x="333" y="31.5">DIMENSIONING STANDARDS. NO GEOMETRY CHANGES.</text>
<text x="333" y="34.4">PER PCR00112, SIDE TABS WERE OPENED UP TO ALLOW</text>
<text x="393.8" y="30.4">06/13/16</text>
<text x="408.3" y="30.4">PJ</text>
<text x="329" y="36.5">D</text>
<text x="333" y="36.5">FOR A BETTER FIT. UPPER REAR TABS, .175 TO .165.</text>
<text x="333" y="38.7">LOWER REAR TABS 2.0 DEG TO 2.6 DEG.</text>
<text x="333" y="41.6">PER PCR00112, SMALL SIDE TAB WAS REMOVED TO</text>
<text x="393.8" y="36.5">04/10/18</text>
<text x="408.1" y="36.5">CF</text>
<text x="329.1" y="42.6">E</text>
<text x="333" y="43.7">ALLOW FOR A BETTER FIT.</text>
<text x="393.8" y="42.6">06/26/18</text>
<text x="408.1" y="42.6">CF</text>
<text x="314.3" y="238">PROPRIETARY AND CONFIDENTIAL THE INFORMATION CONTAINED IN THIS DRAWING IS THE</text>
<text x="253.1" y="242.1">UNLESS OTHERWISE SPECIFIED</text>
<text x="253.1" y="244.4">DIMENSIONS ARE IN INCHES [MILLIMETERS]</text>
<text x="314.3" y="240.1">SOLE PROPERTY OFSENSATA. ANY REPRODUCTION IN PART OR AS A WHOLE IS PROHIBITED</text>
<text x="314.3" y="242.3">WITHOUT WRITTEN PERMISSION OF SENSATA.</text>
<text x="253.1" y="251.2">UNDIMENSIONED PROFILES</text>
<text x="253.1" y="246.5">DO NOT SCALE DRAWING</text>
<text x="253.1" y="248.6">UNDIMENSIONED PROFILES CONTROLLED BY MODEL</text>
<text x="283.4" y="251.2">SHEET METAL TOLERANCES:</text>
<text x="324.5" y="249.3">INITIALS</text>
<text x="336.5" y="249.3">DATE</text>
<text x="253.4" y="257.5">MACHINING TOLERANCES:</text>
<text x="283.4" y="255.4">ANGULAR</text>
<text x="283.4" y="253.3">FRACTIONAL</text>
<text x="283.4" y="257.5">FEATURE TO FEATURE:</text>
<text x="295.5" y="255.4">1°</text>
<text x="298.6" y="253.3">1/32 [.8]</text>
<text x="313.9" y="254">DRAWN</text>
<text x="346.3" y="254.3">TITLE:</text>
<text x="253.4" y="261.7">ANGULAR: .5°</text>
<text x="253.4" y="259.6">FRACTIONAL</text>
<text x="253.4" y="263.9">.X =</text>
<text x="259.1" y="263.9">.1 [2.5]</text>
<text x="268.5" y="259.6">1/32 [.8]</text>
<text x="283.4" y="259.6">.XX, .XXX. = ± .015 [.4]</text>
<text x="283.4" y="261.7">FEATURE TO HOLE:</text>
<text x="283.4" y="263.9">.XX, .XXX = ± .015 [.4]</text>
<text x="314.1" y="263.4">CHECKED</text>
<text x="314.1" y="258.7">REVISED</text>
<text x="346.6" y="260.3">PN</text>
<text x="403.7" y="260.3">REV</text>
<text x="253.4" y="266">.XX =</text>
<text x="253.4" y="268.1">.XXX =</text>
<text x="260.5" y="266">.01 [.3]</text>
<text x="261.9" y="268.1">.005 [.12]</text>
<text x="283.4" y="266">HOLE TO HOLE:</text>
<text x="283.4" y="268.1">.XX, .XXX = ± .005 [.12]</text>
<text x="314.1" y="267.6">APPR.</text>
<text x="348.1" y="267.4">SIZE</text>
<text x="357.4" y="267.8">B</text>
<text x="368.8" y="268.1">SCALE: 1:1</text>
<text x="396.9" y="268.1">SHEET 1 OF 2</text>
</g>
</svg>
